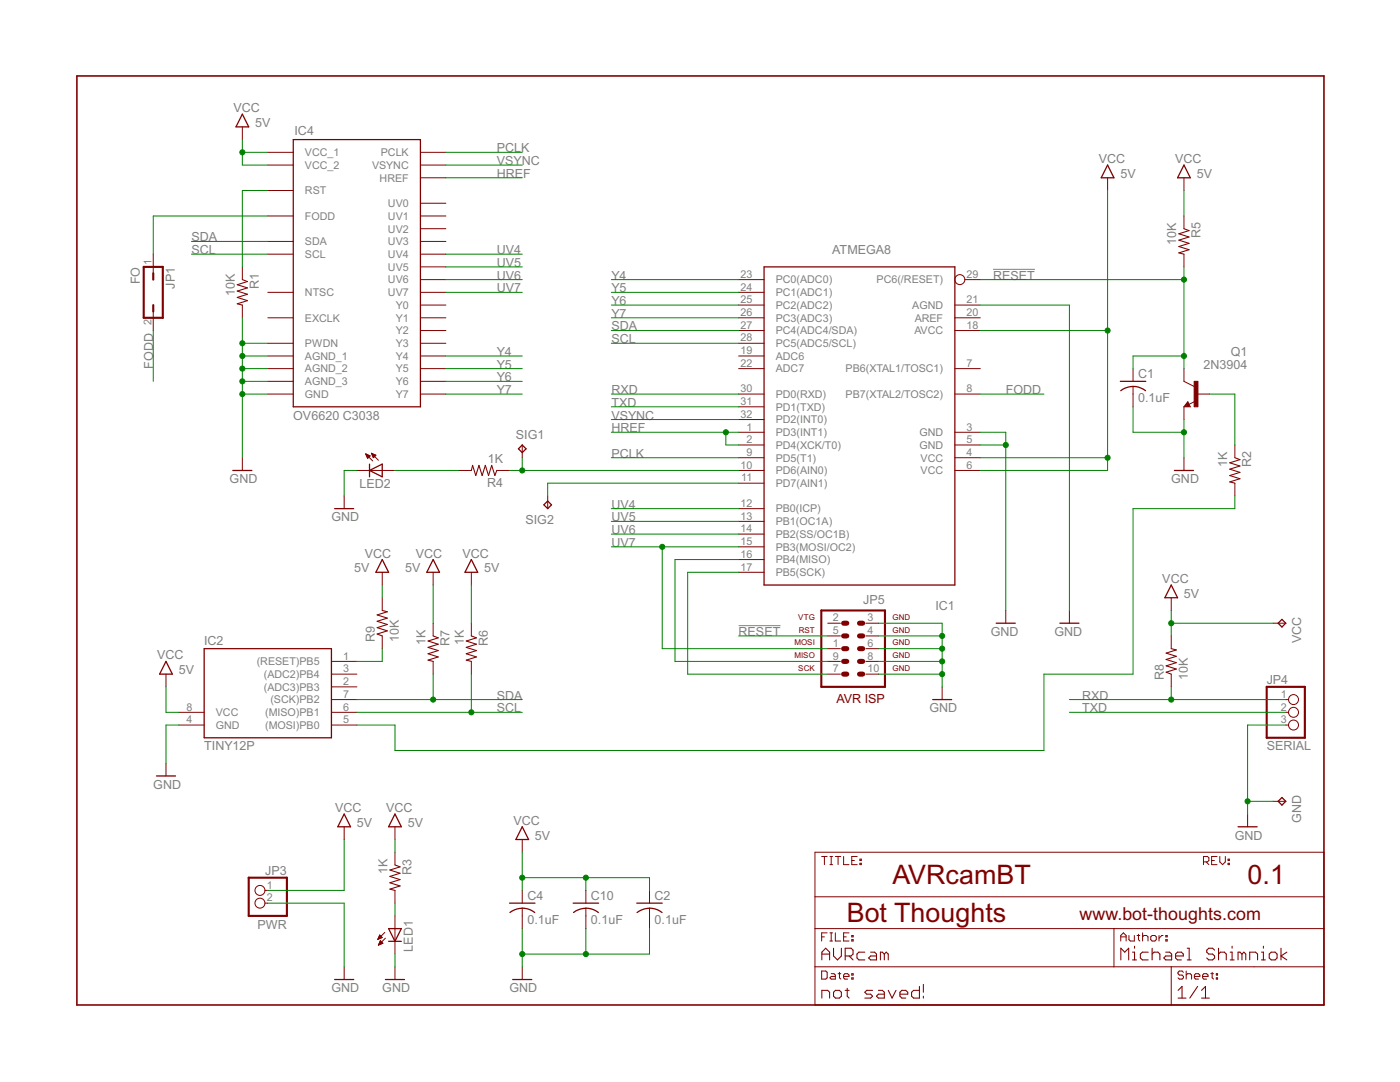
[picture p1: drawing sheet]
<svg xmlns="http://www.w3.org/2000/svg" width="279mm" height="216mm" viewBox="0 0 279 216" stroke-linecap="round" stroke-linejoin="round" font-family="sans-serif">
<path d="M198.2 53.7h8.3M147.4 124.8h8.4" fill="none" stroke="#808080" stroke-width=".2"/>
<g fill="none" stroke="#800000" stroke-width=".25">
<path d="M48.4 22.8l1.2 2.5h-2.5zM58.5 27.9h25.4v53.3h-25.4zM221 32.9l1.3 2.6h-2.5zM236.3 32.9l1.3 2.6h-2.6zM152.5 53.3h38.1v63.4h-38.1zM223.6 76.1h5.1M223.7 78a4 4 0 0 1 4.9 0M46.5 93.9h3.8M73.7 93.9l2.6-1.3v2.5zM73.7 92.6v2.5M103.5 89.6l.7-.8 .8 .8-.8 .7zM234.4 93.9h3.8"/>
<path d="M237 80.7l-.1 .2h.4l-.3-.5-.5 .6h.8M66.8 101.5h3.8M76.3 111.7l1.3 2.5h-2.6zM86.4 111.7l1.3 2.5h-2.5zM94.1 111.7l1.2 2.5h-2.5zM108.5 100.7l.8-.7 .8 .7-.8 .8zM233.7 116.7l1.3 2.6h-2.5zM33.1 132l1.3 2.5h-2.5zM40.7 129.4h25.4v17.8h-25.4zM186.1 139.6h3.8M198.8 124.4h3.8M211.5 124.4h3.8"/>
<path d="M255.1 124.4l.7-.8 .8 .8-.8 .7zM31.2 154.8h3.8M255.8 159.1l.8 .8-.8 .8-.7-.8zM68.7 162.4l1.3 2.6h-2.6zM78.8 162.4l1.3 2.6h-2.5zM104.2 165l1.3 2.5h-2.5zM247.1 165h3.8M66.8 195.5h3.8M76.9 195.5h3.8M77.6 185.3h2.5l-1.3 2.5zM77.6 187.8h2.5M101.7 180.2h5.1"/>
<path d="M101.8 182.1a4 4 0 0 1 4.9 0M102.3 195.5h3.8M114.4 180.2h5.1M114.5 182.1a4 4 0 0 1 4.9 0M127.1 180.2h5.1M127.1 182.1a4 4 0 0 1 5 0"/>
</g>
<g fill="none" stroke="#800000" stroke-width=".2">
<path d="M48.4 25.3v2.6M53.4 30.4h5.1M53.4 32.9h5.1M53.4 38h5.1M83.9 30.4h5.1M83.9 32.9h5.1M83.9 35.5h5.1M221 35.5v2.5M236.3 35.5v2.5M30.6 50.7v3.8M48.4 53.3v2.5M53.4 58.3h5.1"/>
<path d="M53.4 43.1h5.1M53.4 48.2h5.1M53.4 50.7h5.1M83.9 58.3h5.1M83.9 55.8h5.1M83.9 43.1h5.1M83.9 48.2h5.1M83.9 50.7h5.1M83.9 40.6h5.1M83.9 45.6h5.1M83.9 53.3h5.1M147.4 58.3h5.1"/>
<path d="M147.4 55.8h5.1M192.6 55.8h3M236.3 43.1v2.5M236.3 50.7v2.6M30.6 62.1v3.9M48.4 60.9v2.5M53.4 78.6h5.1M53.4 73.6h5.1M53.4 63.4h5.1M53.4 71h5.1M53.4 68.5h5.1M53.4 76.1h5.1"/>
<path d="M83.9 78.6h5.1M83.9 73.6h5.1M83.9 60.9h5.1M83.9 63.4h5.1M83.9 66h5.1M83.9 71h5.1M83.9 68.5h5.1M83.9 76.1h5.1M147.4 78.6h5.1M147.4 73.6h5.1M147.4 60.9h5.1M147.4 63.4h5.1"/>
<path d="M147.4 66h5.1M147.4 71h5.1M147.4 68.5h5.1M190.6 78.6h5M190.6 73.6h5M190.6 60.9h5M190.6 63.4h5M190.6 66h5M226.1 73.6v2.5M226.1 77.1v4.1M236.3 73.6v2.5l2 1M238.8 78.6h2.6"/>
<path d="M48.4 91.3v2.6M68.7 99v2.5M71.2 93.9h7.6M73 90.6l1.4 1.4M73 90.6l.9 .4-.5 .5zM73 90.7h.2M73.1 90.8h.3M73.1 90.9h.6M73.2 91h.6M73.2 91.1h.5M73.3 91.2h.3M73.3 91.4h.2"/>
<path d="M74.1 90.4l1.4 1.4M74.1 90.4l.9 .4-.5 .5zM74.2 90.5h.1M74.2 90.7h.4M74.3 90.8h.6M74.3 90.9h.7M74.4 91h.4M74.4 91.1h.3M74.5 91.2h.1M91.5 93.9h2.6M99.1 93.9h2.6M104.2 88.8v2.5"/>
<path d="M109.3 99v2.5M147.4 86.3h5.1M147.4 88.8h5.1M147.4 91.3h5.1M147.4 93.9h5.1M147.4 96.4h5.1M147.4 83.7h5.1M147.4 81.2h5.1M190.6 86.3h5M190.6 88.8h5M190.6 91.3h5M190.6 93.9h5"/>
<path d="M236.3 81.2v2.5M236.3 91.3v2.6M237 80.2l.6 1h-1.3zM238.5 80.1l-1.2 .6M246.4 88.8v2.5M246.4 96.4v2.6M76.3 114.2v2.5M76.3 119.3v2.5M86.4 114.2v2.5M94.1 114.2v2.5M147.4 114.2h5.1M147.4 111.7h5.1"/>
<path d="M147.4 109.1h5.1M147.4 106.6h5.1M147.4 104h5.1M147.4 101.5h5.1M233.7 119.3v2.5M33.1 134.5v2.6M66.1 134.5h5.1M66.1 137.1h5.1M66.1 132h5.1M66.1 139.6h5.1M76.3 126.9v2.5M86.4 124.4v2.5"/>
<path d="M86.4 132v2.5M94.1 124.4v2.5M94.1 132v2.5M165.2 134.5h2.5M165.2 132h2.5M165.2 129.4h2.5M165.2 124.4h2.5M165.2 126.9h2.5M172.8 134.5h2.5M172.8 132h2.5M172.8 129.4h2.5M172.8 124.4h2.5"/>
<path d="M172.8 126.9h2.5M188 137.1v2.5M200.7 121.8v2.6M213.4 121.8v2.6M233.7 126.9v2.5M233.7 134.5v2.6M254.1 124.4h2.5M256.6 139.6h.6M33.1 152.3v2.5M35.7 142.1h5M35.7 144.7h5M66.1 142.1h5.1"/>
<path d="M66.1 144.7h5.1M254.1 159.9h2.5M256.6 142.1h.6M256.6 144.7h.6M52.9 177.7h.5M68.7 165v2.5M78.8 165v2.5M78.8 170.1v2.5M78.8 177.7v2.5M104.2 167.5v2.6M104.2 177.7v2.5M116.9 177.7v2.5"/>
<path d="M129.6 177.7v2.5M162.6 170.1h101.6v30.4h-101.6zM162.6 178.9h101.6M164 170.9h1.1M164.5 170.9v1.6M165.6 170.9h.6M165.6 172.5h.6M165.9 170.9v1.6M166.7 170.9h1.1M167.3 170.9v1.6M168.4 170.9v1.6h1M170 171.7h.5"/>
<path d="M171.1 170.9h-1.1v1.6h1.1M171.6 172.3h.3v.2h-.3zM171.6 171.4h.3v.3h-.3zM240.2 172h.8l.3-.3v-.5l-.3-.3h-.8v1.6M240.7 172l.6 .5M241.8 171.7h.6M242.9 170.9h-1.1v1.6h1.1M243.4 170.9v1.1l.6 .5 .5-.5v-1.1M245.1 172.3h.2v.2h-.2zM245.1 171.4h.2v.3h-.2zM249 162.4v2.6M52.9 180.2h.5"/>
<path d="M68.7 192.9v2.6M75.4 187.4h.2M75.5 187.3h.3M75.5 187.1h.6M75.5 188.6h.1M75.6 187h.6M75.6 188.5h.2M75.6 188.3h.5M75.6 186.9h.5M75.7 186.8h.3M75.7 188.2h.7M75.7 188.1h.6"/>
<path d="M75.8 186.7h.1M75.8 186.6l.5 .5-.9 .4zM75.8 188h.4M75.8 187.9h.3M75.9 187.7l.5 .5-.9 .4zM75.9 187.7h.1M76.8 186.1l-1.4 1.4M76.9 187.2l-1.4 1.4M78.8 182.8v7.6M78.8 192.9v2.6M104.2 181.2v4.1M104.2 192.9v2.6"/>
<path d="M116.9 181.2v4.1M129.6 181.2v4.1M162.6 185.3h101.6M162.6 192.9h101.6M164 193.8h.8l.3 .2v1.1l-.3 .3h-.8zM164 186.9h.5M165.1 186.1h-1.1v1.7M165.6 187.8h.6M165.6 186.1h.6M165.9 194.3h.5l.3 .3v.8h-.8l-.3-.3 .3-.3h.8M165.9 186.1v1.7M166.7 186.1v1.7h1.1"/>
<path d="M167.3 194.3h.5M167.5 194v1.1l.3 .3M168.4 194.8h1v-.2l-.2-.3h-.6l-.2 .3v.5l.2 .3h.6M168.4 186.9h.5M169.4 186.1h-1v1.7h1M170 186.7h.3v.2h-.3zM170 187.5h.3v.3h-.3zM170 195.1h.3v.3h-.3zM170 194.3h.3v.3h-.3zM222.3 185.3v7.6M223.7 186.9h1M223.7 187.8v-1.1l.5-.6 .5 .6v1.1"/>
<path d="M225.3 186.7v.8l.3 .3h.8v-1.1M226.9 186.7h.6M227.2 186.4v1.1l.3 .3M228 186.9l.3-.2h.5l.3 .2v.9M228 186.1v1.7M229.9 186.7h.6l.3 .2v.6l-.3 .3h-.6l-.2-.3v-.6zM231.3 186.7v1.1M232.1 186.7h-.3l-.5 .5M232.7 186.7h.2v.2h-.2zM232.7 187.5h.2v.3h-.2zM233.7 192.9v7.6M236.2 194l-.3-.2h-.5l-.3 .2v.3l.3 .3h.5l.3 .2v.3l-.3 .3h-.5l-.3-.3"/>
<path d="M236.7 194.6l.3-.3h.5l.3 .3v.8M236.7 193.8v1.6M238.4 194.8h1.1v-.2l-.3-.3h-.6l-.2 .3v.5l.2 .3h.6M240 194.8h1.1v-.2l-.3-.3h-.5l-.3 .3v.5l.3 .3h.5M241.6 194.3h.6M241.9 194v1.1l.3 .3M242.7 195.1h.3v.3h-.3zM242.7 194.3h.3v.3h-.3z"/>
<circle cx="191.6" cy="55.8" r=".99"/>
<circle cx="258.1" cy="139.6" r=".99"/>
<circle cx="258.1" cy="142.1" r=".99"/>
<circle cx="258.1" cy="144.7" r=".99"/>
<circle cx="51.9" cy="177.7" r=".99"/>
<circle cx="51.9" cy="180.2" r=".99"/>
</g>
<path d="M28.7 53.3h3.8v10.1h-3.8zM30.6 54.5v1.3M30.6 60.9v1.2M163.9 121.8h12.7v15.3h-12.7zM252.8 137.1h7.6v10.1h-7.6zM49.6 175.1h7.7v7.7h-7.7z" fill="none" stroke="#800000" stroke-width=".42"/>
<path d="M168.4 124.4h.6M168.4 126.9h.6M168.4 129.4h.6M168.4 132h.6M168.4 134.5h.6M171.5 124.4h.7M171.5 126.9h.7M171.5 129.4h.7M171.5 132h.7M171.5 134.5h.7" fill="none" stroke="#800000" stroke-width="1"/>
<g fill="none" stroke="#800000" stroke-width=".21">
<path d="M48.4 55.8l1 .4-2.1 .6 2.1 .6-2.1 .7 2.1 .6-2.1 .7 2.1 .6-2.1 .6 1.1 .3M236.3 45.6l1 .4-2 .7 2 .6-2 .6 2 .7-2 .6 2 .6-2 .7 1 .2M94.1 93.9l.2-1 .7 2 .6-2 .6 2 .7-2 .6 2 .6-2 .7 2 .3-1M246.4 91.3l1.1 .4-2.1 .7 2.1 .6-2.1 .6 2.1 .7-2.1 .6 2.1 .6-2.1 .7 1 .2M76.3 121.8l1 .3-2 .6 2 .6-2 .7 2 .6-2 .6 2 .7-2 .6 1 .4M86.4 126.9l1.1 .4-2.1 .6 2.1 .6-2.1 .7 2.1 .6-2.1 .7 2.1 .6-2.1 .6 1 .3M94.1 126.9l1 .4-2.1 .6 2.1 .6-2.1 .7 2.1 .6-2.1 .7 2.1 .6-2.1 .6 1.1 .3M233.7 129.4l1.1 .3-2.1 .6 2.1 .7-2.1 .6 2.1 .6-2.1 .7 2.1 .6-2.1 .6 1 .4M78.8 172.6l1 .4-2 .6 2 .6-2 .7 2 .6-2 .6 2 .7-2 .6 1 .3M164 191.5v-1.5l.8-.8 .8 .8v1.5M164 199.2v-1.6h1.2l.4 .4v1.2M164 190.4h1.6"/>
<path d="M166.3 189.2v1.6l.8 .7 .8-.7v-1.6M166.7 197.6h.8l.4 .4v.8l-.4 .4h-.8l-.4-.4v-.8zM168.7 197.6h.8M168.7 190.8h1.2l.3-.4v-.8l-.3-.4h-1.2v2.3M169.1 197.2v1.6l.4 .4M169.5 190.8l.7 .7M172.6 190h-1.2l-.4 .4v.8l.4 .3h1.2M173.8 190h.7l.4 .4v1.1h-1.1l-.4-.3 .4-.4h1.1M174.1 197.6h-1.1l-.4 .4 .4 .4h.8l.3 .4-.3 .4h-1.2M175.3 197.6h.8l.4 .4v1.2h-1.2l-.4-.4 .4-.4h1.2M176.5 190.4v1.1M176.5 190.4l-.4-.4h-.4v1.5"/>
<path d="M176.5 190.4l.4-.4 .4 .4v1.1M177.3 197.6l.7 1.6 .8-1.6M179.6 198.4h1.6v-.4l-.4-.4h-.8l-.4 .4v.8l.4 .4h.8M183.5 196.8v2.4h-1.2l-.4-.4v-.8l.4-.4h1.2M184.3 196.4v1.6M184.3 198.8v.4M223.7 191.5v-2.3l.8 .8 .8-.8v2.3M226 190h.4v1.5M226 191.5h.8M226.4 188.8v.4M229.2 190h-1.2l-.4 .4v.8l.4 .3h1.2M229.9 190.4l.4-.4h.8l.4 .4v1.1"/>
<path d="M229.9 189.2v2.3M232.6 190h.8l.4 .4v1.1h-1.2l-.3-.3 .3-.4h1.2M234.6 190.8h1.6v-.4l-.4-.4h-.8l-.4 .4v.8l.4 .3h.8M235.1 199.2h1.6M235.1 197.6l.8-.8v2.4M236.9 189.2h.4v2.3M236.9 191.5h.8M239 196.8l-1.6 2.4M239.8 199.2h1.5M239.8 197.6l.8-.8v2.4M242.4 189.6l-.4-.4h-.8l-.4 .4v.4l.4 .4h.8l.4 .4v.4l-.4 .3h-.8l-.4-.3M243.2 190.4l.4-.4h.7l.4 .4v1.1"/>
<path d="M243.2 189.2v2.3M245.5 190h.4v1.5M245.5 191.5h.8M245.9 188.8v.4M247.9 190.4l-.4-.4h-.4v1.5M247.9 190.4v1.1M247.9 190.4l.3-.4 .4 .4v1.1M249.4 191.5v-1.5h1.2l.4 .4v1.1M251.8 190h.3v1.5M251.8 191.5h.7M252.1 188.8v.4M253.3 190.4l.4-.4h.8l.4 .4v.8l-.4 .3h-.8l-.4-.3z"/>
<path d="M255.7 189.2v2.3M256.8 190l-1.1 .8 1.1 .7"/>
</g>
<path d="M238.3 76.1h.8v5.1h-.8z" fill="#800000" stroke="#800000" stroke-width=".2"/>
<path d="M15.3 15.2h248.9v185.3h-248.9z" fill="none" stroke="#800000" stroke-width=".32"/>
<g fill="none" stroke="#008000" stroke-width=".2">
<path d="M48.4 27.9v5h5M48.4 30.4h5M53.4 38h-5v15.3M89 32.9h15.2M89 30.4h15.2M89 35.5h15.2M221 38v55.9h-25.4M236.3 38v5.1M38.2 48.2h15.2M38.2 50.7h15.2M53.4 43.1h-22.8v7.6M89 55.8h15.2"/>
<path d="M89 58.3h15.2M89 50.7h15.2M89 53.3h15.2M122 55.8h25.4M122 58.3h25.4M195.6 55.8h40.7M236.3 53.3v20.3M30.6 66v10.1M48.4 78.6h5M48.4 63.4v27.9M48.4 71h5M48.4 76.1h5"/>
<path d="M48.4 73.6h5M48.4 68.5h5M89 78.6h15.2M89 71h15.2M89 76.1h15.2M89 73.6h15.2M122 78.6h25.4M122 66h25.4M122 60.9h25.4M122 68.5h25.4M122 63.4h25.4M195.6 78.6h12.7"/>
<path d="M195.6 66h25.4M195.6 60.9h17.8v60.9M236.3 71h-10.2v2.6M241.4 78.6h5v10.2M71.2 93.9h-2.5v5.1M78.8 93.9h12.7M101.7 93.9h45.7M104.2 91.3v2.6M122 81.2h25.4M122 91.3h25.4M122 86.3h25.4M122 83.7h25.4"/>
<path d="M144.9 86.3v2.5h2.5M147.4 96.4h-38.1v2.6M195.6 91.3h25.4M195.6 86.3h5.1v35.5M195.6 88.8h5.1M226.1 81.2v5.1h10.2M236.3 83.7v7.6M246.4 99v2.5h-20.3v33h-17.8v15.3h-129.5v-5.1h-7.6M76.3 116.7v2.6M86.4 116.7v7.7M94.1 116.7v7.7M122 109.1h25.4"/>
<path d="M122 101.5h25.4M122 104h25.4M122 106.6h25.4M132.2 109.1v20.3h33M147.4 114.2h-10.2v20.3h28M147.4 111.7h-12.7v20.3h30.5M33.1 137.1v5h2.6M71.2 139.6h33M76.3 129.4v2.6h-5.1M86.4 134.5v5.1M94.1 134.5v7.6M147.4 126.9h17.8"/>
<path d="M175.3 124.4h12.7v12.7M175.3 134.5h12.7M175.3 132h12.7M175.3 129.4h12.7M175.3 126.9h12.7M213.4 139.6h43.2M233.7 121.8v5.1M233.7 137.1v2.5M233.7 124.4h20.4M35.7 144.7h-2.6v7.6M71.2 142.1h33M213.4 142.1h43.2"/>
<path d="M249 159.9h5.1M256.6 144.7h-7.6v17.7M68.7 167.5v10.2h-15.3M78.8 167.5v2.6M104.2 170.1v7.6M104.2 175.1h25.4v2.6M116.9 175.1v2.6M53.4 180.2h15.3v12.7M78.8 180.2v2.6M78.8 190.4v2.5M104.2 185.3v7.6M116.9 185.3v5.1"/>
<path d="M129.6 185.3v5.1h-25.4"/>
</g>
<g fill="#008000" stroke="#008000" stroke-width=".2">
<circle cx="233.7" cy="139.6" r=".51"/>
<circle cx="233.7" cy="124.4" r=".51"/>
<circle cx="221" cy="66" r=".51"/>
<circle cx="221" cy="91.3" r=".51"/>
<circle cx="104.2" cy="175.1" r=".51"/>
<circle cx="116.9" cy="175.1" r=".51"/>
<circle cx="48.4" cy="30.4" r=".51"/>
<circle cx="249" cy="159.9" r=".51"/>
<circle cx="188" cy="126.9" r=".51"/>
<circle cx="188" cy="129.4" r=".51"/>
<circle cx="188" cy="132" r=".51"/>
<circle cx="188" cy="134.5" r=".51"/>
<circle cx="236.3" cy="86.3" r=".51"/>
<circle cx="200.7" cy="88.8" r=".51"/>
<circle cx="104.2" cy="190.4" r=".51"/>
<circle cx="116.9" cy="190.4" r=".51"/>
<circle cx="48.4" cy="78.6" r=".51"/>
<circle cx="48.4" cy="76.1" r=".51"/>
<circle cx="48.4" cy="73.6" r=".51"/>
<circle cx="48.4" cy="71" r=".51"/>
<circle cx="48.4" cy="68.5" r=".51"/>
<circle cx="104.2" cy="93.9" r=".51"/>
<circle cx="236.3" cy="71" r=".51"/>
<circle cx="236.3" cy="55.8" r=".51"/>
<circle cx="132.2" cy="109.1" r=".51"/>
<circle cx="86.4" cy="139.6" r=".51"/>
<circle cx="94.1" cy="142.1" r=".51"/>
<circle cx="144.9" cy="86.3" r=".51"/>
</g>
<g font-size="6" fill="#800000">
<text x="178.1" y="176.4">AVRcamBT</text>
<text x="249" y="176.4">0.1</text>
<text x="169" y="184">Bot Thoughts</text>
</g>
<text font-size="4" fill="#800000" x="215.5" y="183.5">www.bot-thoughts.com</text>
<g font-size="2.8" fill="#808080">
<text x="46.6" y="22.4">VCC</text>
<text x="50.9" y="25.3">5V</text>
<text x="58.8" y="26.8">IC4</text>
<text x="99.2" y="32.9">VSYNC</text>
<text x="99.2" y="35.5">HREF</text>
<text x="99.2" y="30.4">PCLK</text>
<text x="219.3" y="32.6">VCC</text>
<text x="223.6" y="35.5">5V</text>
<text x="234.5" y="32.6">VCC</text>
<text x="238.8" y="35.5">5V</text>
<text x="239.6" y="47.6" transform="rotate(-90 239.6 47.6)">R5</text>
<text x="38.2" y="48.2">SDA</text>
<text x="38.2" y="50.7">SCL</text>
<text x="99.2" y="50.7">UV4</text>
<text x="99.2" y="53.2">UV5</text>
<text x="166.1" y="50.7">ATMEGA8</text>
<text x="234.8" y="48.8" transform="rotate(-90 234.8 48.8)">10K</text>
<text x="27.9" y="56.7" transform="rotate(-90 27.9 56.7)">FO</text>
<text x="34.9" y="57.6" transform="rotate(-90 34.9 57.6)">JP1</text>
<text x="46.8" y="59" transform="rotate(-90 46.8 59)">10K</text>
<text x="51.6" y="57.7" transform="rotate(-90 51.6 57.7)">R1</text>
<text x="99.2" y="58.3">UV7</text>
<text x="99.2" y="55.8">UV6</text>
<text x="122" y="55.8">Y4</text>
<text x="122" y="58.3">Y5</text>
<text x="198.2" y="55.8">RESET</text>
<text x="122" y="60.9">Y6</text>
<text x="122" y="63.4">Y7</text>
<text x="122" y="65.9">SDA</text>
<text x="99.2" y="71">Y4</text>
<text x="122" y="68.5">SCL</text>
<text x="245.6" y="71">Q1</text>
<text x="30.6" y="73.6" transform="rotate(-90 30.6 73.6)">FODD</text>
<text x="99.2" y="73.6">Y5</text>
<text x="99.2" y="76.1">Y6</text>
<text x="227.1" y="75.5">C1</text>
<text x="240.2" y="73.6">2N3904</text>
<text x="58.5" y="83.7">OV6620 C3038</text>
<text x="99.2" y="78.6">Y7</text>
<text x="122" y="78.6">RXD</text>
<text x="122" y="81.2">TXD</text>
<text x="122" y="83.7">VSYNC</text>
<text x="200.7" y="78.6">FODD</text>
<text x="227.1" y="80.3">0.1uF</text>
<text x="103" y="87.5">SIG1</text>
<text x="122" y="86.3">HREF</text>
<text x="97.4" y="92.4">1K</text>
<text x="122" y="91.3">PCLK</text>
<text x="244.9" y="93.1" transform="rotate(-90 244.9 93.1)">1K</text>
<text x="249.7" y="93.3" transform="rotate(-90 249.7 93.3)">R2</text>
<text x="45.8" y="96.4">GND</text>
<text x="71.7" y="97.4">LED2</text>
<text x="97.2" y="97.2">R4</text>
<text x="122" y="101.5">UV4</text>
<text x="233.7" y="96.4">GND</text>
<text x="66.1" y="104">GND</text>
<text x="104.9" y="104.5">SIG2</text>
<text x="122" y="104">UV5</text>
<text x="122" y="106.6">UV6</text>
<text x="72.8" y="111.3">VCC</text>
<text x="83" y="111.3">VCC</text>
<text x="92.3" y="111.3">VCC</text>
<text x="122" y="109.1">UV7</text>
<text x="70.7" y="114.2">5V</text>
<text x="80.8" y="114.2">5V</text>
<text x="96.6" y="114.2">5V</text>
<text x="232" y="116.4">VCC</text>
<text x="236.3" y="119.3">5V</text>
<text x="172.3" y="120.5">JP5</text>
<text x="186.7" y="121.8">IC1</text>
<text x="31.3" y="131.6">VCC</text>
<text x="40.7" y="128.7">IC2</text>
<text x="74.8" y="128.2" transform="rotate(-90 74.8 128.2)">R9</text>
<text x="79.6" y="128.2" transform="rotate(-90 79.6 128.2)">10K</text>
<text x="84.9" y="128.7" transform="rotate(-90 84.9 128.7)">1K</text>
<text x="89.7" y="128.8" transform="rotate(-90 89.7 128.8)">R7</text>
<text x="92.5" y="128.7" transform="rotate(-90 92.5 128.7)">1K</text>
<text x="97.3" y="128.8" transform="rotate(-90 97.3 128.8)">R6</text>
<text x="147.4" y="126.9">RESET</text>
<text x="197.7" y="126.9">GND</text>
<text x="210.4" y="126.9">GND</text>
<text x="259.6" y="128.4" transform="rotate(-90 259.6 128.4)">VCC</text>
<text x="35.7" y="134.5">5V</text>
<text x="232.2" y="135.8" transform="rotate(-90 232.2 135.8)">R8</text>
<text x="237" y="135.8" transform="rotate(-90 237 135.8)">10K</text>
<text x="252.8" y="136.4">JP4</text>
<text x="99.2" y="139.6">SDA</text>
<text x="99.2" y="142.1">SCL</text>
<text x="185.5" y="142.1">GND</text>
<text x="216" y="139.6">RXD</text>
<text x="216" y="142.1">TXD</text>
<text x="40.7" y="149.7">TINY12P</text>
<text x="252.8" y="149.7">SERIAL</text>
<text x="30.6" y="157.4">GND</text>
<text x="66.9" y="162.1">VCC</text>
<text x="71.2" y="165">5V</text>
<text x="77.1" y="162.1">VCC</text>
<text x="81.4" y="165">5V</text>
<text x="102.5" y="164.6">VCC</text>
<text x="106.8" y="167.5">5V</text>
<text x="246.4" y="167.5">GND</text>
<text x="259.6" y="164.2" transform="rotate(-90 259.6 164.2)">GND</text>
<text x="52.9" y="174.5">JP3</text>
<text x="77.3" y="174.4" transform="rotate(-90 77.3 174.4)">1K</text>
<text x="82.1" y="174.5" transform="rotate(-90 82.1 174.5)">R3</text>
<text x="105.2" y="179.6">C4</text>
<text x="117.9" y="179.6">C10</text>
<text x="130.6" y="179.6">C2</text>
<text x="51.4" y="185.3">PWR</text>
<text x="105.2" y="184.4">0.1uF</text>
<text x="117.9" y="184.4">0.1uF</text>
<text x="130.6" y="184.4">0.1uF</text>
<text x="82.4" y="189.9" transform="rotate(-90 82.4 189.9)">LED1</text>
<text x="66.1" y="198">GND</text>
<text x="76.3" y="198">GND</text>
<text x="101.7" y="198">GND</text>
</g>
<text font-size="2.8" fill="#800000" x="166.9" y="140.2">AVR ISP</text>
<g font-size="2.4" fill="#808080">
<text x="60.9" y="31.2">VCC_1</text>
<text x="60.9" y="33.7">VCC_2</text>
<text x="74.3" y="33.7">VSYNC</text>
<text x="76" y="31.2">PCLK</text>
<text x="60.9" y="38.8">RST</text>
<text x="75.8" y="36.2">HREF</text>
<text x="77.4" y="41.3">UV0</text>
<text x="60.9" y="43.9">FODD</text>
<text x="77.4" y="43.9">UV1</text>
<text x="77.4" y="46.4">UV2</text>
<text x="30.2" y="52.9" transform="rotate(-90 30.2 52.9)">1</text>
<text x="60.9" y="48.9">SDA</text>
<text x="60.9" y="51.5">SCL</text>
<text x="77.4" y="48.9">UV3</text>
<text x="77.4" y="51.5">UV4</text>
<text x="60.9" y="59.1">NTSC</text>
<text x="77.4" y="54">UV5</text>
<text x="77.4" y="56.6">UV6</text>
<text x="77.4" y="59.1">UV7</text>
<text x="147.8" y="58">24</text>
<text x="147.8" y="55.4">23</text>
<text x="154.8" y="59.1">PC1(ADC1)</text>
<text x="154.8" y="56.6">PC0(ADC0)</text>
<text x="174.9" y="56.6">PC6(/RESET)</text>
<text x="192.9" y="55.4">29</text>
<text x="30.2" y="64.9" transform="rotate(-90 30.2 64.9)">2</text>
<text x="60.9" y="64.2">EXCLK</text>
<text x="79" y="61.6">Y0</text>
<text x="79" y="64.2">Y1</text>
<text x="147.8" y="65.6">27</text>
<text x="147.8" y="63.1">26</text>
<text x="147.8" y="60.5">25</text>
<text x="154.8" y="64.2">PC3(ADC3)</text>
<text x="154.8" y="61.6">PC2(ADC2)</text>
<text x="182.1" y="61.6">AGND</text>
<text x="182.5" y="64.2">AREF</text>
<text x="192.9" y="60.5">21</text>
<text x="192.9" y="63.1">20</text>
<text x="192.9" y="65.6">18</text>
<text x="60.9" y="69.2">PWDN</text>
<text x="60.9" y="71.8">AGND_1</text>
<text x="79" y="66.7">Y2</text>
<text x="79" y="69.2">Y3</text>
<text x="79" y="71.8">Y4</text>
<text x="147.8" y="70.7">19</text>
<text x="147.8" y="68.1">28</text>
<text x="154.8" y="71.8">ADC6</text>
<text x="154.8" y="69.2">PC5(ADC5/SCL)</text>
<text x="154.8" y="66.7">PC4(ADC4/SDA)</text>
<text x="182.5" y="66.7">AVCC</text>
<text x="60.9" y="74.3">AGND_2</text>
<text x="60.9" y="76.9">AGND_3</text>
<text x="79" y="74.3">Y5</text>
<text x="79" y="76.9">Y6</text>
<text x="147.8" y="73.2">22</text>
<text x="154.8" y="74.3">ADC7</text>
<text x="168.8" y="74.3">PB6(XTAL1/TOSC1)</text>
<text x="192.9" y="73.2">7</text>
<text x="60.9" y="79.4">GND</text>
<text x="79" y="79.4">Y7</text>
<text x="147.8" y="83.4">32</text>
<text x="147.8" y="80.8">31</text>
<text x="147.8" y="78.3">30</text>
<text x="154.8" y="81.9">PD1(TXD)</text>
<text x="154.8" y="79.4">PD0(RXD)</text>
<text x="168.8" y="79.4">PB7(XTAL2/TOSC2)</text>
<text x="192.9" y="78.3">8</text>
<text x="149" y="88.4">2</text>
<text x="149" y="85.9">1</text>
<text x="154.8" y="89.6">PD4(XCK/T0)</text>
<text x="154.8" y="87">PD3(INT1)</text>
<text x="154.8" y="84.5">PD2(INT0)</text>
<text x="183.5" y="87">GND</text>
<text x="183.5" y="89.6">GND</text>
<text x="192.9" y="85.9">3</text>
<text x="192.9" y="88.4">5</text>
<text x="147.8" y="93.5">10</text>
<text x="149" y="91">9</text>
<text x="154.8" y="94.6">PD6(AIN0)</text>
<text x="154.8" y="92.1">PD5(T1)</text>
<text x="183.7" y="92.1">VCC</text>
<text x="183.7" y="94.6">VCC</text>
<text x="192.9" y="91">4</text>
<text x="192.9" y="93.5">6</text>
<text x="147.8" y="101.1">12</text>
<text x="147.9" y="96.1">11</text>
<text x="154.8" y="97.2">PD7(AIN1)</text>
<text x="147.8" y="106.2">14</text>
<text x="147.8" y="103.7">13</text>
<text x="154.8" y="107.3">PB2(SS/OC1B)</text>
<text x="154.8" y="104.8">PB1(OC1A)</text>
<text x="154.8" y="102.3">PB0(ICP)</text>
<text x="147.8" y="113.8">17</text>
<text x="147.8" y="111.3">16</text>
<text x="147.8" y="108.8">15</text>
<text x="154.8" y="112.4">PB4(MISO)</text>
<text x="154.8" y="109.9">PB3(MOSI/OC2)</text>
<text x="154.8" y="115">PB5(SCK)</text>
<text x="166.2" y="124">2</text>
<text x="173.2" y="124">3</text>
<text x="68.5" y="131.6">1</text>
<text x="166.2" y="129.1">1</text>
<text x="166.2" y="131.6">9</text>
<text x="166.2" y="126.5">5</text>
<text x="173.2" y="131.6">8</text>
<text x="173.2" y="126.5">4</text>
<text x="173.2" y="129.1">6</text>
<text x="51.2" y="132.7">(RESET)PB5</text>
<text x="52.6" y="135.3">(ADC2)PB4</text>
<text x="52.6" y="137.8">(ADC3)PB3</text>
<text x="68.5" y="134.2">3</text>
<text x="68.5" y="136.7">2</text>
<text x="166.2" y="134.2">7</text>
<text x="173.2" y="134.2">10</text>
<text x="37.2" y="141.8">8</text>
<text x="43.1" y="142.9">VCC</text>
<text x="52.9" y="142.9">(MISO)PB1</text>
<text x="54" y="140.4">(SCK)PB2</text>
<text x="68.5" y="139.2">7</text>
<text x="68.5" y="141.8">6</text>
<text x="255.6" y="139.2">1</text>
<text x="255.6" y="141.8">2</text>
<text x="37.2" y="144.3">4</text>
<text x="43.1" y="145.4">GND</text>
<text x="52.9" y="145.4">(MOSI)PB0</text>
<text x="68.5" y="144.3">5</text>
<text x="255.6" y="144.3">3</text>
<text x="53.2" y="177.3">1</text>
<text x="53.2" y="179.9">2</text>
</g>
<g font-size="1.8" fill="#800000">
<text x="159.3" y="123.7">VTG</text>
<text x="178.1" y="123.7">GND</text>
<text x="158.5" y="128.8">MOSI</text>
<text x="158.5" y="131.3">MISO</text>
<text x="159.4" y="126.3">RST</text>
<text x="178.1" y="126.3">GND</text>
<text x="178.1" y="128.8">GND</text>
<text x="178.1" y="131.3">GND</text>
<text x="159.3" y="133.9">SCK</text>
<text x="178.1" y="133.9">GND</text>
</g>
</svg>
